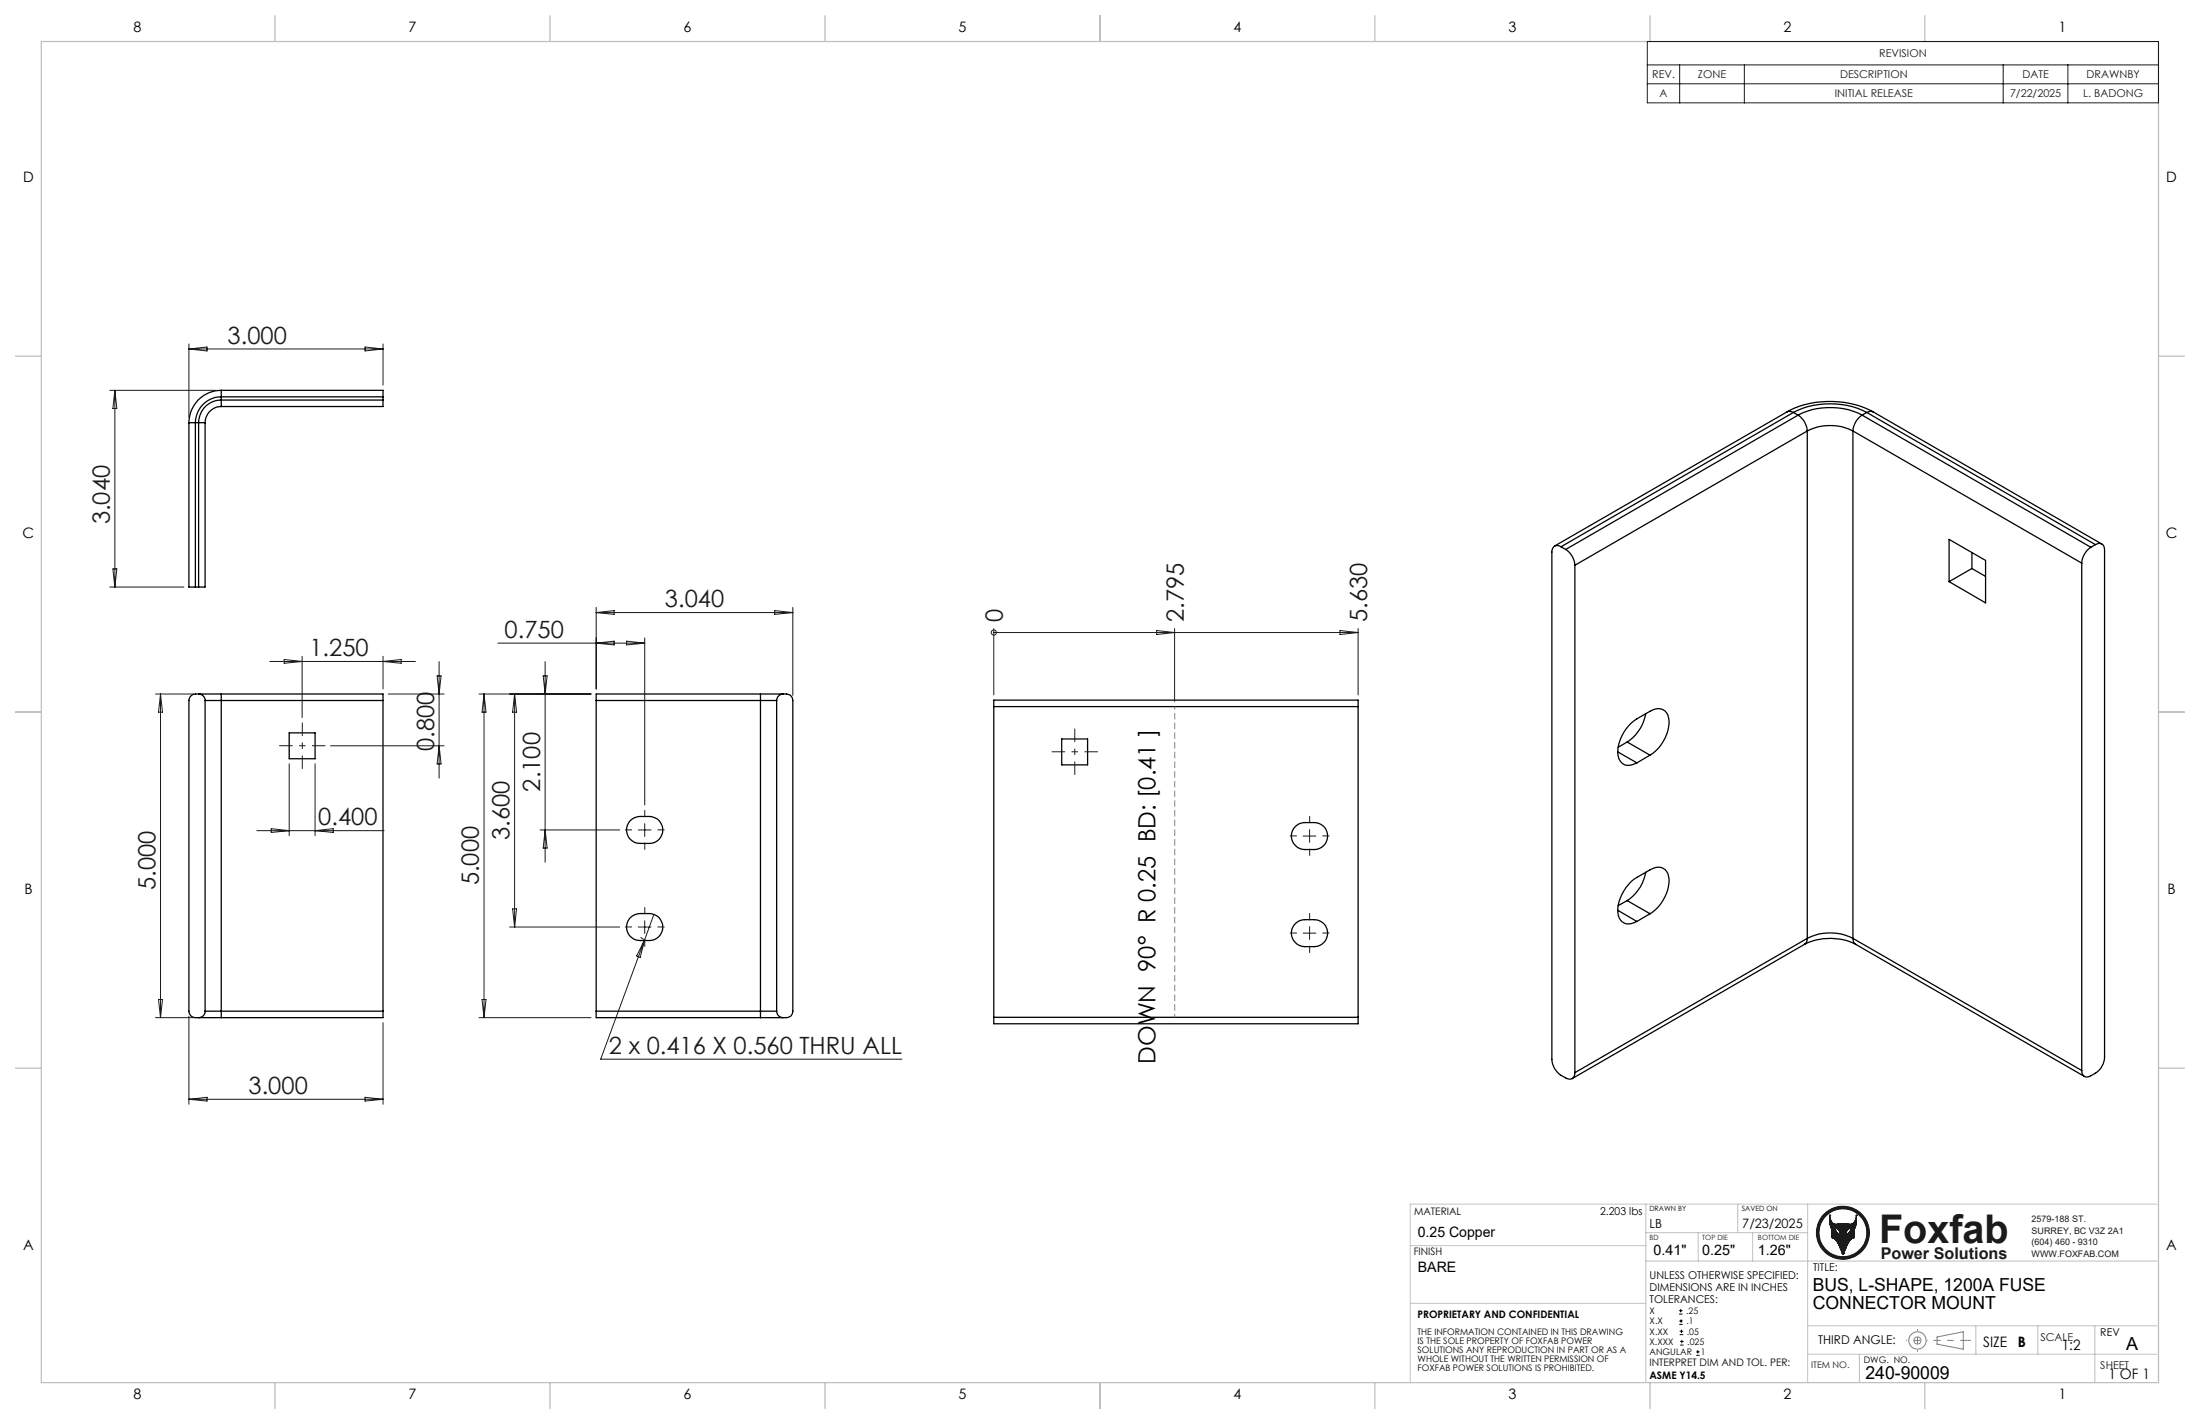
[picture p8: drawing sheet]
<svg xmlns="http://www.w3.org/2000/svg" width="432mm" height="279mm" viewBox="0 0 432 279" stroke-linecap="round" stroke-linejoin="round" font-family="sans-serif">
<g fill="none" stroke="#000" stroke-width=".25">
<path d="M43.4 76.6v1.3M43.4 76.6h31.8v1.3M43.4 77.9a5.1 5.1 0 0 0-5.1 5M43.4 76.6a6.3 6.3 0 0 0-6.3 6.3M43.4 78.5a4.4 4.4 0 0 0-4.4 4.4M43.4 79.8a3.2 3.2 0 0 0-3.1 3.1M43.4 78.5v1.3M43.4 77.9v.6M43.4 77.9h31.8M43.4 78.5h31.8M75.2 78.5v1.3h-31.8M75.2 77.9v.6"/>
<path d="M37.1 82.9h1.2M37.1 82.9v32.3h1.2M38.3 82.9h.7M38.3 82.9v32.3M39 82.9h1.3M39 82.9v32.3M40.3 82.9v32.3h-1.3M350.7 80.8a18.5 18.5 0 0 1 17 0M350.7 80.8a1.38 1.38 0 0 1 1.3 .1M350.7 80.8l-45.6 26.3M352 80.9a16.1 16.1 0 0 1 14.4 0M352 80.9l-45.6 26.4"/>
<path d="M352 80.9l.9 .6M352.9 81.5a4 4 0 0 1 1.8 3.1M352.9 81.5a14 14 0 0 1 12.6 0M352.9 81.5l-45.6 26.3M354.7 84.6a9.9 9.9 0 0 1 9 0M354.7 84.6l-45.6 26.3M354.7 84.6v99.5M363.7 84.6l44.9 25.9M363.7 84.6v99.5M365.5 81.5a4 4 0 0 0-1.8 3.1M365.5 81.5l44.9 25.9M366.4 80.9l44.9 26"/>
<path d="M366.4 80.9l-.9 .6M367.7 80.8a1.38 1.38 0 0 0-1.3 .1M367.7 80.8l44.8 26M38.3 115.2h.7M306.4 107.3a1.09 1.09 0 0 0-1.3-.2 1.09 1.09 0 0 0-.5 1.2v99.6a4.2 4.2 0 0 0 3.7 3.8 1.12 1.12 0 0 0 .8-1.2M306.4 107.3l.9 .5M307.3 107.8a4 4 0 0 1 1.8 3.1M309.1 110.9v99.6M382.6 105.8l7.1 4.2v8.3l-7.1-4.2zM387 111.5l-4.4 2.6M387 111.5l2.7 1.6M387 108.4v3.1"/>
<path d="M408.6 110.5v99.5M410.4 107.4a4 4 0 0 0-1.8 3.1M411.3 106.9a1.11 1.11 0 0 1 1.2-.1 1.11 1.11 0 0 1 .6 1.1v99.6a4.1 4.1 0 0 1-3.7 3.8 1.12 1.12 0 0 1-.8-1.3M411.3 106.9l-.9 .5M39 136.2a1.26 1.26 0 0 1 1.3 1.2M39 136.2a1.43 1.43 0 0 0-1.9 1.2v61a1.42 1.42 0 0 0 1.9 1.3M39 136.2h4.4M40.3 137.4h3.1M40.3 137.4v61M43.4 136.2v1.2M43.4 136.2h31.8v1.2M43.4 137.4v61"/>
<path d="M43.4 137.4h31.8M75.2 137.4v61M117 137.4h32.3M117 137.4v61M149.3 137.4h3.1M149.3 136.2v1.2M149.3 136.2h4.4M149.3 136.2h-32.3v1.2M149.3 137.4v61M152.4 137.4v61M153.7 136.2a1.33 1.33 0 0 0-1.3 1.2M153.7 136.2a1.43 1.43 0 0 1 1.9 1.2v61a1.21 1.21 0 0 1-1.3 1.3h-.6"/>
<path d="M195.1 138.6v-1.2h71.5v1.2M195.1 138.6h71.5M195.1 138.6v61M266.6 138.6v61M56.8 143.8h5v5.1h-5zM208.4 145h5.1v5.1h-5.1zM317.5 147.5l3.8 2.2M319.4 145.6l4.5 2.6M319.4 145.6l-1.8 1M323 140a8.2 8.2 0 0 1-3.6 5.6M323.9 148.2a7.8 7.8 0 0 0 3.6-7.4 2.17 2.17 0 0 0-3.6-1.2 12 12 0 0 0-4.2 2.8 7 7 0 0 0-1.9 6.5 2.02 2.02 0 0 0 2.9 1l.6-.2M323.9 148.2l-2.6 1.5"/>
<path d="M123.5 161.2l1-.7a5.2 5.2 0 0 1 3-.3 2.65 2.65 0 0 1 2.6 2.6 2.65 2.65 0 0 1-2.6 2.7 6.1 6.1 0 0 1-3-.3 2.7 2.7 0 0 1-1-4zM254.2 162.2a2.58 2.58 0 0 1 1.9-.8 4.9 4.9 0 0 1 3.1 .3 2.65 2.65 0 0 1 1.3 3 2.65 2.65 0 0 1-2.5 2 5.2 5.2 0 0 1-3.2-.3 2.64 2.64 0 0 1-.6-4.2zM317.5 178.6l3.8 2.2M319.4 176.7l4.5 2.6M319.4 176.7l-1.8 1M323 171.1a8.2 8.2 0 0 1-3.6 5.6M323.9 179.3a7.8 7.8 0 0 0 3.6-7.4 2.17 2.17 0 0 0-3.6-1.2 10.7 10.7 0 0 0-4.2 2.8 7 7 0 0 0-1.9 6.6 2.08 2.08 0 0 0 2.9 .9l.6-.2M323.9 179.3l-2.6 1.5M39 199.7h4.4M40.3 198.4a1.21 1.21 0 0 1-1.3 1.3M40.3 198.4h3.1M43.4 198.4v1.3"/>
<path d="M43.4 198.4h31.8M75.2 198.4v1.3h-31.8M117 198.4v1.3h32.3M117 198.4h32.3M123.5 180.2l1-.7a5.2 5.2 0 0 1 3-.3 2.65 2.65 0 0 1 2.6 2.7 2.65 2.65 0 0 1-2.6 2.6 6.1 6.1 0 0 1-3-.2 2.7 2.7 0 0 1-1-4.1zM149.3 198.4h3.1M149.3 198.4v1.3M149.3 199.7h4.4M152.4 198.4a1.26 1.26 0 0 0 1.3 1.3M195.1 199.6v1.3h71.5v-1.3M195.1 199.6h71.5M254.2 181.3a2.58 2.58 0 0 1 1.9-.9 4.9 4.9 0 0 1 3.1 .4 2.65 2.65 0 0 1 1.3 2.9 2.65 2.65 0 0 1-2.5 2 5.2 5.2 0 0 1-3.2-.3 2.64 2.64 0 0 1-.6-4.1z"/>
<path d="M354.2 185.3a11.6 11.6 0 0 1 10 0M354.2 185.3l-45.6 26.3M354.7 184.1a9.9 9.9 0 0 1 9 0M354.7 184.1a1.22 1.22 0 0 1-.5 1.2M354.7 184.1l-45.6 26.4M363.7 184.1a1.22 1.22 0 0 0 .5 1.2M363.7 184.1l44.9 25.9M364.2 185.3l44.9 25.9"/>
</g>
<g fill="none" stroke="#191924" stroke-width=".2">
<path d="M359.1 238.4h.1M359.1 238.4a1.5 1.5 0 0 0 1.4 1.8l1.7-.1a1.36 1.36 0 0 0 1.9-.5l.2-1.2M359.1 238.4a4.4 4.4 0 0 0 .3 2.5l.2 .3v1.6M364.3 238.4h.1M364.3 238.4a4.4 4.4 0 0 1-.2 2.5l-.2 .3v1.7l-.5 .2a6.9 6.9 0 0 0-1.5 2.9M359.6 242.8v.1M359.6 242.9l.5 .2a7.5 7.5 0 0 1 1.5 2.9M360.2 240.9a1.41 1.41 0 0 1 1 1.4 1.43 1.43 0 0 1-1-1.4zM361.6 246l.2 .1M361.6 246h.1M361.7 246.1h.1M361.7 240.1v6"/>
<path d="M361.8 246.1h.1M361.9 246l-.1 .1M361.9 246h.1M362.7 241.2l.6-.3-.1 .5a1.47 1.47 0 0 1-.9 .9l.1-.7z"/>
<circle cx="361.7" cy="241.9" r="5.2"/>
<circle cx="361.7" cy="241.9" r="4.7"/>
</g>
<circle cx="361.7" cy="241.9" r="5" fill="none" stroke="#191924" stroke-width=".5"/>
<g fill="none" stroke="#808080" stroke-width=".2">
<path d="M380.2 262.3l5.1-1v3.4l-5.1-1z"/>
<circle cx="376.3" cy="263" r=".7"/>
<circle cx="376.4" cy="263" r="1.69"/>
</g>
<path d="M386.2 263h-6.7" fill="none" stroke="#808080" stroke-width=".2" stroke-dasharray="15.2 1.3 1.3 1.3" stroke-dashoffset="13.8" stroke-linecap="butt"/>
<path d="M376.4 260.8v4.4" fill="none" stroke="#808080" stroke-width=".2" stroke-dasharray="15.2 1.3 1.3 1.3" stroke-dashoffset="14.9" stroke-linecap="butt"/>
<path d="M386.2 263h.6" fill="none" stroke="#808080" stroke-width=".2" stroke-dasharray="15.2 1.3 1.3 1.3" stroke-linecap="butt"/>
<path d="M378.3 263h-4.2" fill="none" stroke="#808080" stroke-width=".2" stroke-dasharray="15.2 1.3 1.3 1.3" stroke-dashoffset="15" stroke-linecap="butt"/>
<g fill="none" stroke="#c0c0c0" stroke-width=".2">
<path d="M323 236.3v34.8M341.1 236.3v5.6M354.8 236.3v35M423.4 236.3h-146.6v35M276.8 244.4h46.2M276.8 255.7h46.2M323 247.4h100.4M323 241.9h31.8M333.3 241.9v5.5M344 241.9v5.5M354.8 265.7h68.6M354.8 260.1h68.6"/>
<path d="M364.9 265.7v5.6M387.8 260.1v5.6M400 260.1v5.6M411.2 260.1v11.2"/>
</g>
<g fill="none" stroke="#c0c0c0" stroke-width=".25">
<path d="M8.1 8.1h415.6v263.2h-415.6zM54 3.1v5M108 3.1v5M161.9 3.1v5M215.9 3.1v5M269.8 3.1v5M323.8 3.1v5M377.8 3.1v5M3 69.9h5.1M423.7 69.9h5M3 139.7h5.1M423.7 139.7h5"/>
<path d="M3 209.6h5.1M423.7 209.6h5M54 271.3v5.1M108 271.3v5.1M161.9 271.3v5.1M215.9 271.3v5.1M269.8 271.3v5.1M323.8 271.3v5.1M377.8 271.3v5.1"/>
</g>
<path d="M362.7 241.2l.6-.3a1.45 1.45 0 0 1-1 1.4l.1-.7zM359.1 238.4v1.1l.2 1.1 .3 .6v1.7a1.08 1.08 0 0 1 .9 .6l1.1 2.6 .3-.1a6.8 6.8 0 0 1 1.6-3l.4-.1v-1.7l.4-1v-1.8a1.51 1.51 0 0 1-.5 1.5 1.51 1.51 0 0 1-1.6 .2h-.9a1.41 1.41 0 0 1-2-.7zM360.2 240.9a1.41 1.41 0 0 1 1 1.4 1.45 1.45 0 0 1-1-1.4zM357 241.9a4.7 4.7 0 0 0 9.4 0 4.7 4.7 0 0 0-9.4 0zM356.5 241.9a5.2 5.2 0 0 1 10.4 0 5.2 5.2 0 0 1-10.4 0z" fill-rule="evenodd" fill="#191924"/>
<g fill="none" stroke="#000" stroke-width=".2">
<path d="M329.6 257.8h.6M329.6 257.2h.6M329.6 259.9h.7M329.6 259.2h.7M329.9 256.8v.7M330 258.9v.6M329.7 261.9h.7M329.7 261.2h.7M329.8 263.9h.6M329.8 263.2h.6M330 260.9v.6M330.1 262.9v.7"/>
<path d="M332.9 265.9h.7M332.9 265.3h.7M333.2 264.9v.7"/>
</g>
<g fill="none" stroke="#191924" stroke-width=".2">
<path d="M323.3 8.1h100.4v12.1h-100.4zM323.3 12.7h100.4M323.3 16.4h100.4M329.7 12.7v7.5M342.4 12.7v7.5M393.2 12.7v7.5M405.9 12.7v7.5M21.6 76.6h20.8M22.5 76.6v38.6M22.5 76.6l.4 3.6h-.7zM37.1 67.5v14.4M37.1 68.5l3.5-.4v.8z"/>
<path d="M37.1 68.5h38.1M71.6 68.1l3.6 .4-3.6 .4zM75.2 67.5v8.1M21.6 115.2h14.5M22.2 111.6h.7l-.4 3.6zM117 119.2v16M152 119.8l3.6 .4-3.6 .3zM155.6 119.2v17.3M30.5 136.2h7.5M31.5 136.2v63.5M31.5 136.2l.4 3.5h-.8zM53 129.8h28.5"/>
<path d="M55.8 129.4l3.5 .4-3.5 .3zM59.3 128.8v12M75.2 128.8v6.4M75.2 129.8l3.5-.4v.7zM76.2 136.2h11M85.8 132.6h.8l-.4 3.6zM86.2 129.8v22.9M94 136.2h22M95 136.2l.4 3.5h-.8zM95 136.2v63.5M97.7 126.2h28.8M101 136.2l.4 3.5h-.8z"/>
<path d="M101 136.2v45.7M106.6 132.6h.8l-.4 3.6zM107 129.8v39.4M117 126.2l3.5-.4v.7zM117 120.2l3.5-.4v.7zM117 120.2h38.6M123 125.8l3.5 .4-3.5 .3zM126.5 125.2v32.7M195.1 124.1h.1M195.1 123.3v13M195.1 124.1h71.5M227 123.7l3.5 .4-3.5 .4z"/>
<path d="M230.5 123.3v14.3M263 123.7l3.6 .4-3.6 .4zM266.6 123.3v13M56.8 149.9v14.1M61.8 149.9v14.1M64.9 146.3h22.3M86.2 146.3l.4 3.6h-.8zM50.4 163h25M53.2 162.6l3.6 .4-3.6 .3zM61.8 163l3.6-.4v.7zM100.6 178.3h.8l-.4 3.6zM106 162.8h15.6"/>
<path d="M107 162.8l.4 3.6h-.8zM125.3 162.8h2.5M126.5 161.6v2.5M128.3 179.4l-1.8 5M255.8 164h2.5M257 162.8v2.5M30.5 199.7h7.5M31.1 196.1h.8l-.4 3.6zM37.1 199.4v17.3M94 199.7h22M94.6 196.1h.8l-.4 3.6zM100 181.9h21.6"/>
<path d="M125.3 181.9h2.5M125.7 183.9l.8 .5M126.5 184.4l-8.6 23.4h59.1M126.5 184.4l-.8 3.5-.7-.3zM126.5 180.7v2.5M255.8 183.1h2.5M257 181.8v2.5M37.1 215.7h38.1M37.1 215.7l3.5-.4v.7zM71.6 215.3l3.6 .4-3.6 .3zM75.2 200.7v16"/>
<circle cx="195.1" cy="124.1" r=".51"/>
</g>
<g fill="none" stroke="#191924" stroke-width=".2" stroke-dasharray="15.2 1.3 1.3 1.3" stroke-linecap="butt">
<path d="M124 162.8h-1.3M126.5 160.3v-1.4M126.5 165.3v1.4M126.5 179.4v-1.4M129 162.8h1.4M254.5 164h-1.3M257 161.5v-1.4M257 166.5v1.4M259.5 164h1.4M124 181.9h-1.3M126.5 184.4v1.4M129 181.9h1.4"/>
<path d="M254.5 183.1h-1.3M257 180.6v-1.4M257 185.6v1.4M259.5 183.1h1.4"/>
</g>
<path d="M59.3 150.9v-9.1M63.9 146.3h-9.1M206.4 147.5h9.1M210.9 152v-9" fill="none" stroke="#191924" stroke-width=".2" stroke-dasharray="15.2 1.3 1.3 1.3" stroke-dashoffset="12.6" stroke-linecap="butt"/>
<path d="M230.6 138.6v61" fill="none" stroke="#808080" stroke-width=".2" stroke-dasharray="1.3 .6" stroke-dashoffset=".6" stroke-linecap="butt"/>
<text font-size="7.8" fill="#191924" x="368.8" y="243.9">Foxfab</text>
<g font-size="4.7" fill="#191924">
<text x="44.7" y="67.4">3.000</text>
<text x="21.5" y="102.9" transform="rotate(-90 21.5 102.9)">3.040</text>
<text x="130.5" y="119.1">3.040</text>
<text x="99" y="125.1">0.750</text>
<text x="196.8" y="122" transform="rotate(-90 196.8 122)">0</text>
<text x="232.3" y="122" transform="rotate(-90 232.3 122)">2.795</text>
<text x="268.3" y="122" transform="rotate(-90 268.3 122)">5.630</text>
<text x="60.7" y="128.7">1.250</text>
<text x="85.2" y="147.4" transform="rotate(-90 85.2 147.4)">0.800</text>
<text x="106" y="155.3" transform="rotate(-90 106 155.3)">2.100</text>
<text x="62.5" y="161.9">0.400</text>
<text x="100" y="164.8" transform="rotate(-90 100 164.8)">3.600</text>
<text x="94" y="173.7" transform="rotate(-90 94 173.7)">5.000</text>
<text x="30.5" y="174.6" transform="rotate(-90 30.5 174.6)">5.000</text>
<text x="119.5" y="206.8">2 x 0.416 X 0.560 THRU ALL</text>
<text x="48.8" y="214.6">3.000</text>
</g>
<text font-size="4.7" x="226.8" y="208.7" transform="rotate(-90 226.8 208.7)">DOWN 90° R 0.25 BD: [0.41 ]</text>
<g font-size="3.5">
<text x="355.8" y="253.4">BUS, L-SHAPE, 1200A FUSE</text>
<text x="355.8" y="256.9">CONNECTOR MOUNT</text>
<text x="417.3" y="264.9">A</text>
<text x="366.1" y="270.6">240-90009</text>
</g>
<text font-size="3.2" fill="#191924" x="369.1" y="247.1">Power Solutions</text>
<g font-size="2.8">
<text x="26.2" y="6.3">8</text>
<text x="80.2" y="6.3">7</text>
<text x="134.2" y="6.3">6</text>
<text x="188.1" y="6.3">5</text>
<text x="242.1" y="6.3">4</text>
<text x="296.1" y="6.3">3</text>
<text x="350.1" y="6.3">2</text>
<text x="404" y="6.3">1</text>
<text x="4.5" y="35.6">D</text>
<text x="425.2" y="35.6">D</text>
<text x="4.4" y="105.5">C</text>
<text x="425.1" y="105.5">C</text>
<text x="4.8" y="175.3">B</text>
<text x="425.4" y="175.3">B</text>
<text x="4.5" y="245.2">A</text>
<text x="278.3" y="242.8">0.25 Copper</text>
<text x="425.2" y="245.2">A</text>
<text x="278.3" y="249.6">BARE</text>
<text x="324.6" y="246.3">0.41&quot;</text>
<text x="334.1" y="246.3">0.25&quot;</text>
<text x="345" y="246.3">1.26&quot;</text>
<text x="389.2" y="264.3">SIZE</text>
<text x="396" y="264.3">B</text>
<text x="404.7" y="265">1:2</text>
<text x="26.2" y="274.5">8</text>
<text x="80.2" y="274.5">7</text>
<text x="134.2" y="274.5">6</text>
<text x="188.1" y="274.5">5</text>
<text x="242.1" y="274.5">4</text>
<text x="296.1" y="274.5">3</text>
<text x="350.1" y="274.5">2</text>
<text x="404" y="274.5">1</text>
<text x="413.8" y="270.6">1 OF 1</text>
</g>
<g font-size="2.5">
<text x="323.8" y="240.9">LB</text>
<text x="342" y="240.9">7/23/2025</text>
</g>
<text font-size="2.4" x="356.9" y="263.8">THIRD ANGLE:</text>
<g font-size="2.1" fill="#191924">
<text x="368.8" y="11.2">REVISION</text>
<text x="324.3" y="15.4">REV.</text>
<text x="333.3" y="15.4">ZONE</text>
<text x="361.1" y="15.4">DESCRIPTION</text>
<text x="397" y="15.4">DATE</text>
<text x="409.5" y="15.4">DRAWNBY</text>
<text x="325.7" y="19.1">A</text>
<text x="360.1" y="19.1">INITIAL RELEASE</text>
<text x="394.5" y="19.1">7/22/2025</text>
<text x="408.9" y="19.1">L. BADONG</text>
<text x="400.5" y="263.1">SCALE</text>
<text x="412.2" y="268.7">SHEET</text>
</g>
<g font-size="2.1">
<text x="314.1" y="238.3">2.203 lbs</text>
<text x="323.8" y="251">UNLESS OTHERWISE SPECIFIED:</text>
<text x="355.9" y="249.5">TITLE:</text>
<text x="323.8" y="253.4">DIMENSIONS ARE IN INCHES</text>
<text x="323.8" y="255.7">TOLERANCES:</text>
<text x="412.2" y="262.1">REV</text>
</g>
<g font-size="2">
<text x="277.6" y="238.3">MATERIAL</text>
<text x="277.5" y="246.3">FINISH</text>
<text x="278.2" y="258.5">PROPRIETARY AND CONFIDENTIAL</text>
<text x="323.7" y="268.1">INTERPRET DIM AND TOL. PER:</text>
<text x="323.7" y="270.6">ASME Y14.5</text>
</g>
<g font-size="1.8" fill="#191924">
<text x="398.7" y="239.8">2579-188 ST.</text>
<text x="398.7" y="242.1">SURREY, BC V3Z 2A1</text>
<text x="398.7" y="244.3">(604) 460 - 9310</text>
<text x="398.7" y="246.6">WWW.FOXFAB.COM</text>
<text x="355.5" y="268.4">ITEM NO.</text>
</g>
<g font-size="1.8">
<text x="323.8" y="257.8">X</text>
<text x="331" y="257.8">.25</text>
<text x="278.2" y="261.9">THE INFORMATION CONTAINED IN THIS DRAWING</text>
<text x="278.2" y="263.6">IS THE SOLE PROPERTY OF FOXFAB POWER</text>
<text x="323.8" y="259.8">X.X</text>
<text x="323.8" y="263.9">X.XXX</text>
<text x="323.8" y="261.9">X.XX</text>
<text x="331" y="259.8">.1</text>
<text x="331.1" y="261.9">.05</text>
<text x="331.2" y="263.9">.025</text>
<text x="278.2" y="265.4">SOLUTIONS ANY REPRODUCTION IN PART OR AS A</text>
<text x="278.2" y="267.2">WHOLE WITHOUT THE WRITTEN PERMISSION OF</text>
<text x="278.2" y="268.9">FOXFAB POWER SOLUTIONS IS PROHIBITED.</text>
<text x="323.8" y="265.9">ANGULAR</text>
<text x="333.8" y="265.9">1</text>
<text x="365.8" y="267.4">DWG. NO.</text>
</g>
<g font-size="1.4">
<text x="323.7" y="237.6">DRAWN BY</text>
<text x="341.8" y="237.6">SAVED ON</text>
</g>
<g font-size="1.4" fill="#191924">
<text x="323.8" y="243.4">BD</text>
<text x="334.1" y="243.4">TOP DIE</text>
<text x="345" y="243.4">BOTTOM DIE</text>
</g>
</svg>
